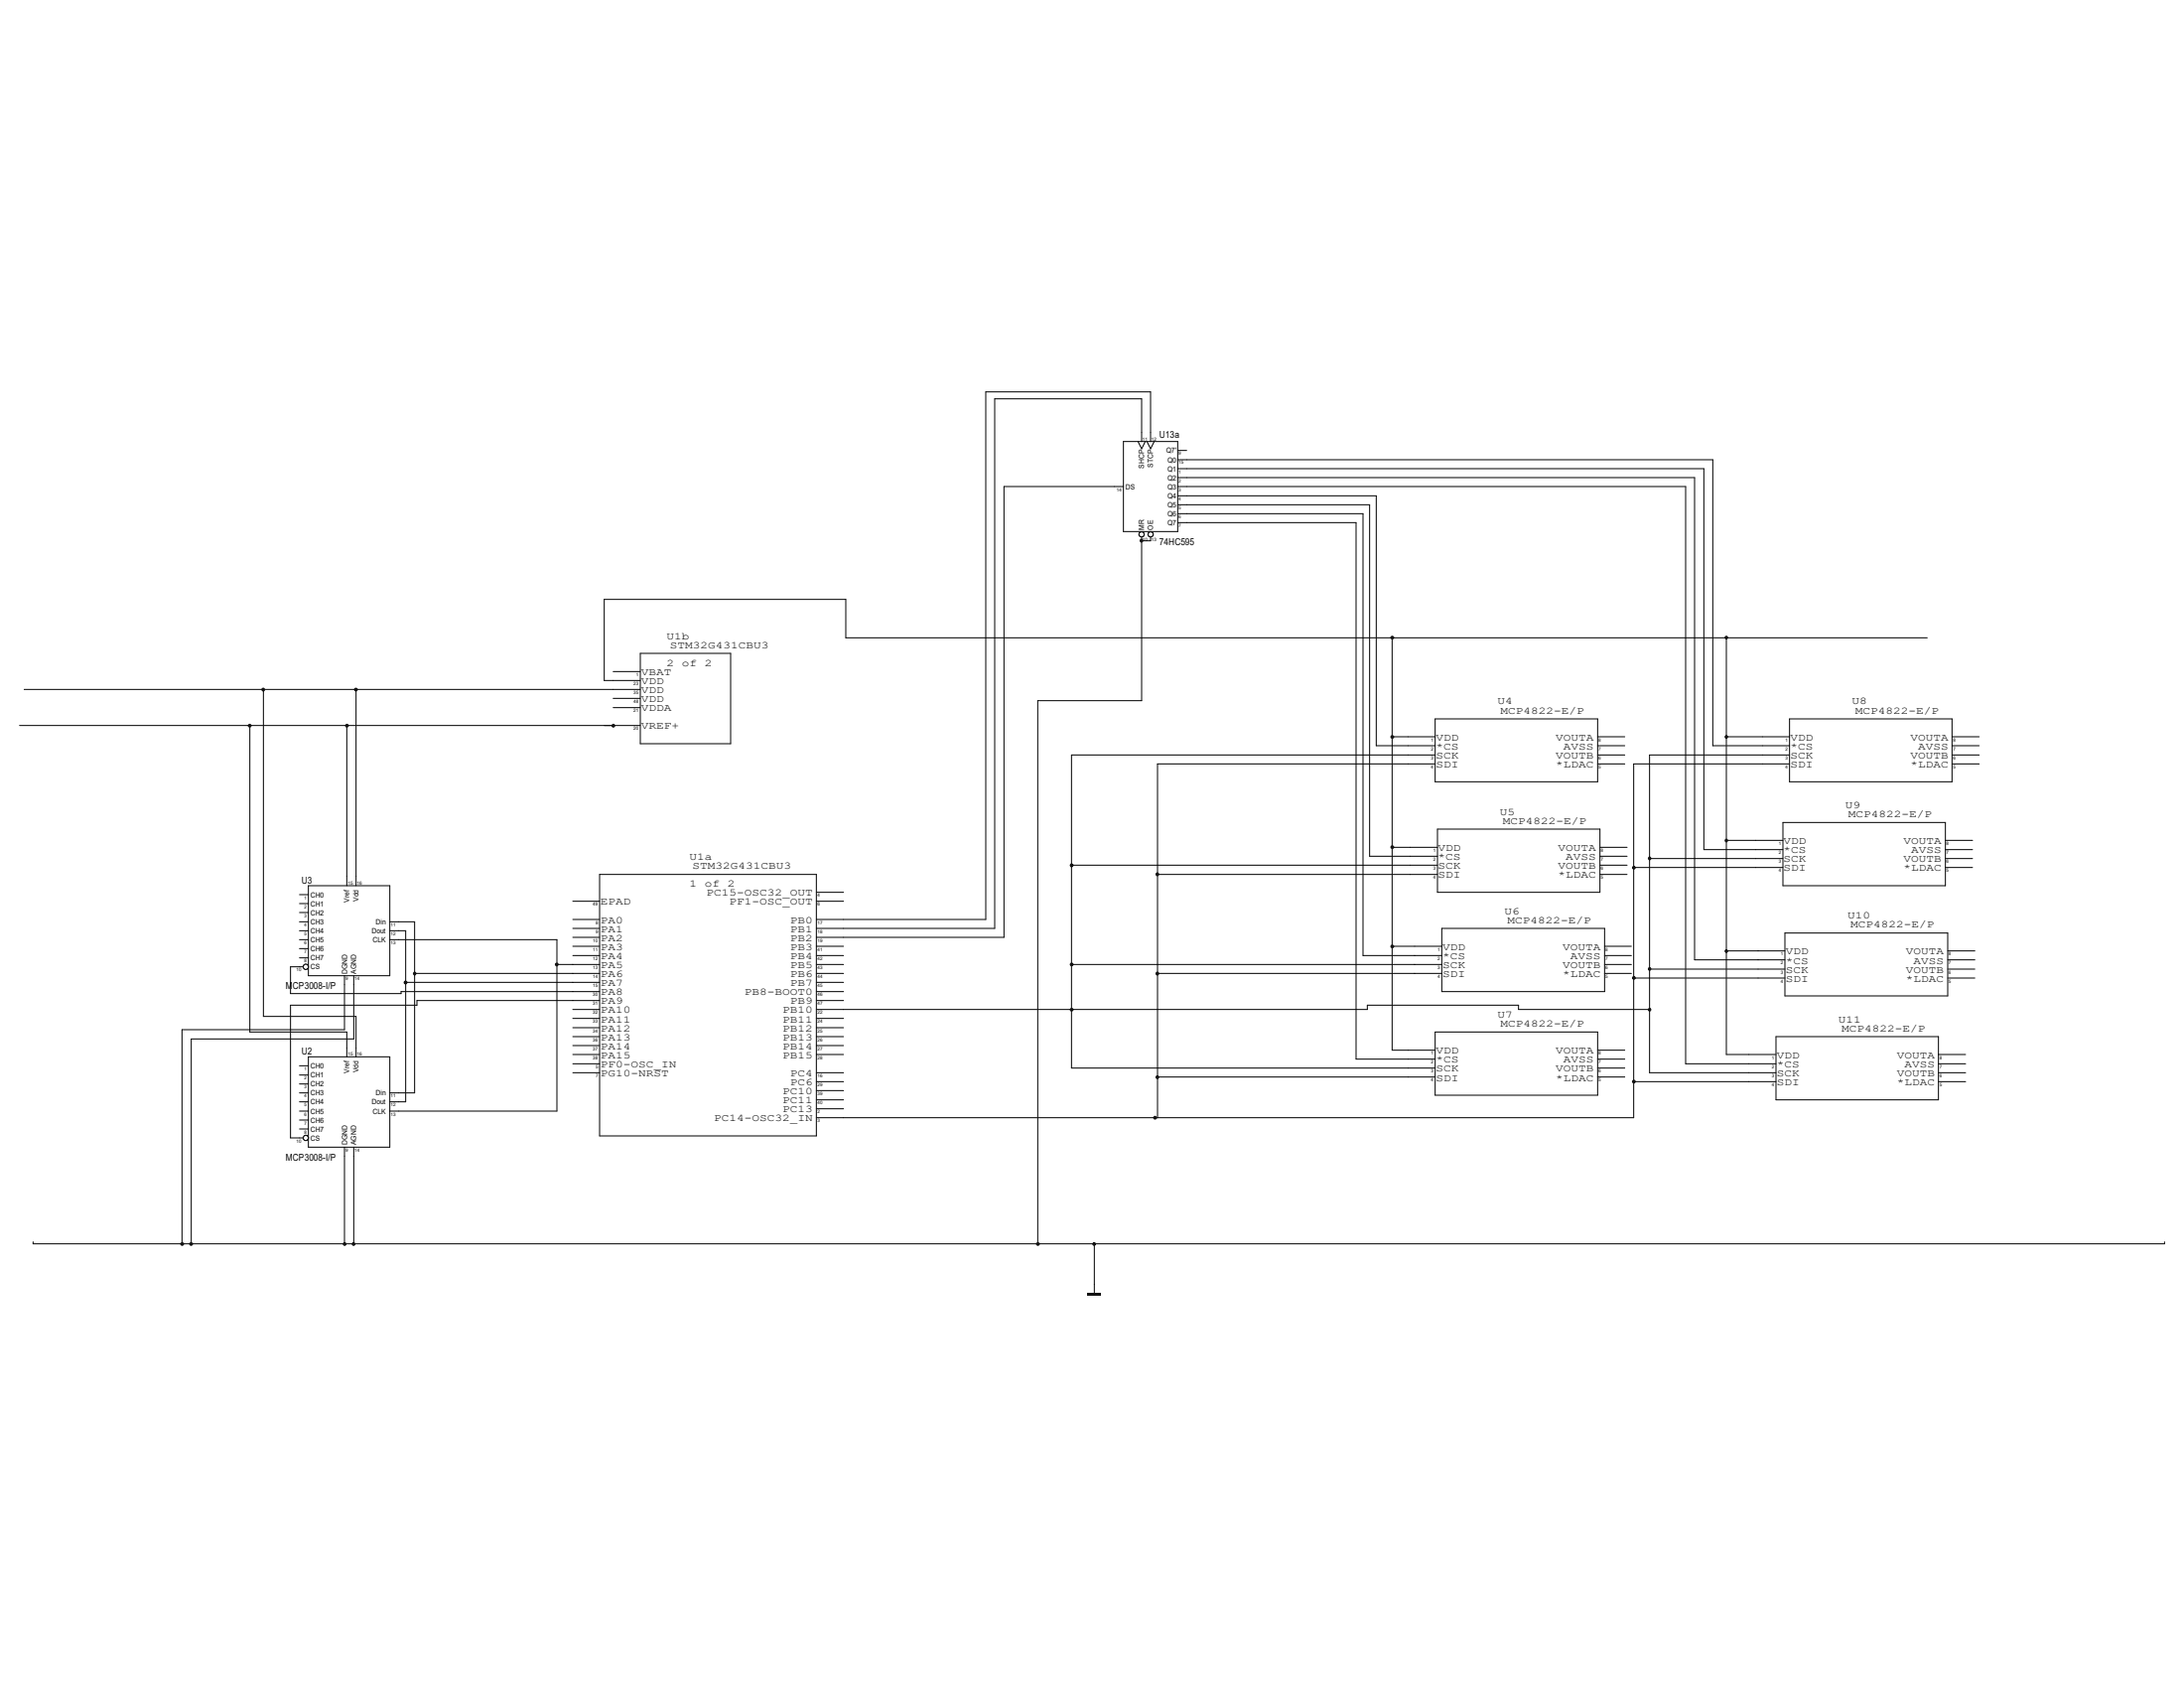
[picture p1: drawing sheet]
<svg xmlns="http://www.w3.org/2000/svg" width="279mm" height="216mm" viewBox="0 0 279 216" stroke-linecap="round" stroke-linejoin="round" font-family="sans-serif">
<g fill="none" stroke="#000" stroke-width=".13">
<path d="M143.7 56.5h7v11.5h-7zM145.6 56.5l.4 .9 .5-.9M146 56.5v-5.5h-18.7v67.7h-22.9M146.7 56.5l.5 .9 .5-.9M147.2 56.5v-6.4h-21.1v67.5h-21.7M150.7 59.9h67.3v48.8h10.1M150.7 58.8h68.4v36.6h9.8M150.7 57.6h1.1M143.7 62.2h-15.3v57.7h-24M145.8 68.1h.4l.2 .3a.34 .34 0 0 1-.5 .2 .34 .34 0 0 1-.1-.5zM146 68.7v20.9h-13.2v69.5M147.2 68.7v.5h-1.2"/>
<path d="M150.7 62.2h64.9v73.9h11.6M150.7 66.8h22.8v68.7h10.1M150.7 65.7h23.7v56.5h10M150.7 64.6h24.5v44.9h8.7M150.7 63.4h25.4v32h7.5M150.7 61.1h66.1v61.7h11.5M2.5 92.8h79.4M3.1 88.2h78.8M32 92.8v39.2h12.4v3.2M33.7 88.2v41.8h11.9v5.2M44.4 92.8v20.5M45.6 88.2v25.1"/>
<path d="M78.4 90.5h3.5M78.4 89.3h3.5M78.4 85.9h3.5M81.9 83.6h11.6v11.5h-11.6zM178.1 94.2h5.5M178.1 81.6v52.7h5.5M183.6 96.6h-46.5v40h46.5M183.6 97.7h-35.5v45.3M183.6 91.9h20.8v8.1h-20.8zM204.4 94.2h3.5M204.4 95.4h3.5M204.4 96.6h3.5"/>
<path d="M204.4 97.7h3.5M220.9 81.6v53.3h6.3M220.9 94.2h8M228.9 96.6h-17.9v40.6h16.2M228.9 97.7h-19.9v45.3h-104.6M228.9 91.9h20.8v8.1h-20.8zM246.5 81.6h-138.3v-4.9h-30.9v10.3h4.6M249.7 94.2h3.5M249.7 95.4h3.5M249.7 96.6h3.5M249.7 97.7h3.5M38.3 119h1.2"/>
<path d="M38.3 117.9h1.2M38.3 116.7h1.2M38.3 115.6h1.2M38.3 114.4h1.2M39.5 113.3h10.4v11.5h-10.4zM49.9 119h2v21.9h-2M49.9 117.9h3.1v21.9h-3.1M73.3 118.7h3.4M73.3 119.9h3.4M73.3 117.6h3.4M73.3 115.3h3.4M76.7 111.8h27.7v33.5h-27.7z"/>
<path d="M104.4 114.1h3.5M104.4 115.3h3.5M137.1 110.7h46.8M148.1 111.8h35.8M178.1 108.4h5.8M183.9 106h20.8v8.1h-20.8zM184.4 118.7h20.9v8.1h-20.9zM204.7 108.4h3.5M204.7 109.5h3.5M204.7 110.7h3.5M204.7 111.8h3.5M209 111h19.1"/>
<path d="M211 109.8h17.1M220.9 107.5h7.2M228.1 105.2h20.8v8.1h-20.8zM228.3 119.3h20.9v8.1h-20.9zM248.9 107.5h3.4M248.9 108.7h3.4M248.9 109.8h3.4M248.9 111h3.4M38.3 121.3h1.2M38.3 122.5h1.2M38.3 120.2h1.2M38.3 139.8h1.2"/>
<path d="M38.3 138.6h1.2M38.3 137.5h1.2M38.3 136.3h1.2M38.8 123.7h-1.6v3.4h14.1v-.3h25.4M38.8 123.7l.1 .2 .2 .1h.2l.2-.2M39.5 135.2h10.4v11.5h-10.4zM39.5 123.5l-.2-.1-.2-.1-.2 .1-.1 .3M44.1 124.8v6.9h-20.8v27.4M45.3 124.8v8.1h-20.8v26.2M49.9 120.2h21.3v21.9h-21.3M51.9 125.6h24.8M53 124.5h23.7"/>
<path d="M71.2 123.4h5.5M73.3 134.9h3.4M73.3 136.1h3.4M73.3 137.2h3.4M73.3 132.6h3.4M73.3 121h3.4M73.3 122.2h3.4M73.3 133.7h3.4M73.3 131.4h3.4M73.3 130.3h3.4M73.3 129.1h3.4M76.7 128h-23.4v.6h-16.1v16.9h1.6"/>
<path d="M104.4 134.9h3.5M104.4 137.2h3.5M104.4 138.3h3.5M104.4 132.6h3.5M104.4 121h3.5M104.4 122.2h3.5M104.4 123.4h3.5M104.4 124.5h3.5M104.4 126.8h3.5M104.4 139.5h3.5M104.4 133.7h3.5M104.4 131.4h3.5"/>
<path d="M104.4 130.3h3.5M104.4 129.1h70.5v-.5h19.4v.5h16.7M104.4 128h3.5M104.4 125.6h3.5M137.1 123.4h47.3M148.1 137.8h35.5M148.1 124.5h36.3M178.1 121h6.3M183.6 132h20.8v8.1h-20.8zM204.4 134.3h3.5M204.4 135.5h3.5M204.4 136.6h3.5"/>
<path d="M204.4 137.8h3.5M205.3 121h3.4M205.3 122.2h3.4M205.3 123.4h3.4M205.3 124.5h3.4M209 138.3h18.2M209 125.1h19.3M211 124h17.3M220.9 121.6h7.4M227.2 132.6h20.8v8.1h-20.8zM248 134.9h3.5M248 136.1h3.5"/>
<path d="M248 137.2h3.5M248 138.3h3.5M249.2 121.6h3.4M249.2 122.8h3.4M249.2 124h3.4M249.2 125.1h3.4M4.2 158.8v.3h272.7v-.3M38.3 143.3h1.2M38.3 144.4h1.2M38.3 142.1h1.2M38.3 140.9h1.2M38.8 145.5l.1 .3 .2 .1 .2-.1 .2-.1"/>
<path d="M39.5 145.5a.34 .34 0 0 0-.4-.3 .34 .34 0 0 0-.3 .3M44.1 146.7v12.4M45.3 146.7v12.4M104.4 140.7h3.5M104.4 141.8h3.5M140 159.1v6.3"/>
<circle cx="147.2" cy="68.3" r=".34"/>
</g>
<g fill="#000">
<path d="M139.1 165.4h1.7v.3h-1.7z" fill-rule="evenodd"/>
<circle cx="146" cy="69.2" r=".24"/>
<circle cx="31.9" cy="92.8" r=".24"/>
<circle cx="33.7" cy="88.2" r=".24"/>
<circle cx="44.4" cy="92.8" r=".24"/>
<circle cx="45.5" cy="88.2" r=".24"/>
<circle cx="78.5" cy="92.8" r=".24"/>
<circle cx="178.1" cy="81.6" r=".24"/>
<circle cx="178.1" cy="94.3" r=".24"/>
<circle cx="220.8" cy="81.5" r=".23"/>
<circle cx="220.8" cy="94.2" r=".23"/>
<circle cx="137.1" cy="110.7" r=".24"/>
<circle cx="148.1" cy="111.8" r=".24"/>
<circle cx="178.1" cy="108.4" r=".24"/>
<circle cx="209" cy="111" r=".24"/>
<circle cx="211" cy="109.8" r=".23"/>
<circle cx="220.8" cy="107.5" r=".23"/>
<circle cx="51.9" cy="125.7" r=".24"/>
<circle cx="53" cy="124.5" r=".23"/>
<circle cx="71.2" cy="123.4" r=".24"/>
<circle cx="137.1" cy="129.1" r=".24"/>
<circle cx="137.1" cy="123.4" r=".24"/>
<circle cx="148.1" cy="137.8" r=".24"/>
<circle cx="148.1" cy="124.5" r=".24"/>
<circle cx="178.1" cy="121.1" r=".24"/>
<circle cx="209" cy="125.1" r=".24"/>
<circle cx="209" cy="138.3" r=".24"/>
<circle cx="211" cy="123.9" r=".23"/>
<circle cx="211" cy="129.1" r=".23"/>
<circle cx="220.8" cy="121.6" r=".23"/>
<circle cx="23.3" cy="159.1" r=".24"/>
<circle cx="24.4" cy="159.1" r=".24"/>
<circle cx="44.1" cy="159.1" r=".24"/>
<circle cx="45.2" cy="159.1" r=".24"/>
<circle cx="132.8" cy="159.1" r=".24"/>
<circle cx="140" cy="159.1" r=".24"/>
<circle cx="147.8" cy="143" r=".24"/>
</g>
<g font-size="1.3">
<text x="85.3" y="81.7">U1b</text>
<text x="85.7" y="82.9">STM32G431CBU3</text>
<text x="82" y="89.8">VDD</text>
<text x="82" y="88.6">VDD</text>
<text x="82" y="87.5">VDD</text>
<text x="82" y="86.4">VBAT</text>
<text x="85.3" y="85.2">2</text>
<text x="87.2" y="85.2">of</text>
<text x="90.2" y="85.2">2</text>
<text x="82" y="93.3">VREF+</text>
<text x="82" y="91">VDDA</text>
<text x="183.7" y="95.9">*CS</text>
<text x="183.7" y="94.7">VDD</text>
<text x="191.6" y="90.1">U4</text>
<text x="192" y="91.3">MCP4822-E/P</text>
<text x="199" y="94.7">VOUTA</text>
<text x="200" y="95.9">AVSS</text>
<text x="229.1" y="95.9">*CS</text>
<text x="229.1" y="94.7">VDD</text>
<text x="236.9" y="90.1">U8</text>
<text x="237.4" y="91.3">MCP4822-E/P</text>
<text x="244.4" y="94.7">VOUTA</text>
<text x="245.4" y="95.9">AVSS</text>
<text x="183.7" y="98.2">SDI</text>
<text x="183.7" y="97">SCK</text>
<text x="199" y="97">VOUTB</text>
<text x="199" y="98.2">*LDAC</text>
<text x="229.1" y="98.2">SDI</text>
<text x="229.1" y="97">SCK</text>
<text x="244.4" y="97">VOUTB</text>
<text x="244.4" y="98.2">*LDAC</text>
<text x="191.9" y="104.2">U5</text>
<text x="192.3" y="105.4">MCP4822-E/P</text>
<text x="228.2" y="108">VDD</text>
<text x="236.1" y="103.4">U9</text>
<text x="236.5" y="104.5">MCP4822-E/P</text>
<text x="243.5" y="108">VOUTA</text>
<text x="88.2" y="110">U1a</text>
<text x="88.2" y="113.5">1</text>
<text x="88.6" y="111.1">STM32G431CBU3</text>
<text x="90.2" y="113.5">of</text>
<text x="93.1" y="113.5">2</text>
<text x="184" y="112.3">SDI</text>
<text x="184" y="111.1">SCK</text>
<text x="184" y="110">*CS</text>
<text x="184" y="108.8">VDD</text>
<text x="199.3" y="108.8">VOUTA</text>
<text x="199.3" y="111.1">VOUTB</text>
<text x="199.3" y="112.3">*LDAC</text>
<text x="200.3" y="110">AVSS</text>
<text x="228.2" y="111.4">SDI</text>
<text x="228.2" y="110.3">SCK</text>
<text x="228.2" y="109.1">*CS</text>
<text x="243.5" y="110.3">VOUTB</text>
<text x="243.5" y="111.4">*LDAC</text>
<text x="244.5" y="109.1">AVSS</text>
<text x="76.8" y="119.2">PA1</text>
<text x="76.8" y="118.1">PA0</text>
<text x="76.8" y="115.7">EPAD</text>
<text x="90.4" y="114.6">PC15-OSC32_OUT</text>
<text x="93.3" y="115.7">PF1-OSC_OUT</text>
<text x="101.1" y="119.2">PB1</text>
<text x="101.1" y="118.1">PB0</text>
<text x="192.5" y="116.9">U6</text>
<text x="192.9" y="118.1">MCP4822-E/P</text>
<text x="236.4" y="117.5">U10</text>
<text x="236.8" y="118.7">MCP4822-E/P</text>
<text x="76.8" y="125">PA6</text>
<text x="76.8" y="123.8">PA5</text>
<text x="76.8" y="122.7">PA4</text>
<text x="76.8" y="121.5">PA3</text>
<text x="76.8" y="120.4">PA2</text>
<text x="101.1" y="125">PB6</text>
<text x="101.1" y="123.8">PB5</text>
<text x="101.1" y="122.7">PB4</text>
<text x="101.1" y="121.5">PB3</text>
<text x="101.1" y="120.4">PB2</text>
<text x="184.6" y="125">SDI</text>
<text x="184.6" y="123.8">SCK</text>
<text x="184.6" y="122.7">*CS</text>
<text x="184.6" y="121.5">VDD</text>
<text x="199.9" y="121.5">VOUTA</text>
<text x="199.9" y="123.8">VOUTB</text>
<text x="199.9" y="125">*LDAC</text>
<text x="200.9" y="122.7">AVSS</text>
<text x="228.5" y="125.6">SDI</text>
<text x="228.5" y="124.4">SCK</text>
<text x="228.5" y="123.3">*CS</text>
<text x="228.5" y="122.1">VDD</text>
<text x="243.8" y="122.1">VOUTA</text>
<text x="243.8" y="124.4">VOUTB</text>
<text x="243.8" y="125.6">*LDAC</text>
<text x="244.8" y="123.3">AVSS</text>
<text x="76.8" y="131.9">PA12</text>
<text x="76.8" y="130.8">PA11</text>
<text x="76.8" y="129.6">PA10</text>
<text x="76.8" y="128.4">PA9</text>
<text x="76.8" y="127.3">PA8</text>
<text x="76.8" y="126.2">PA7</text>
<text x="95.2" y="127.3">PB8-BOOT0</text>
<text x="100.1" y="131.9">PB12</text>
<text x="100.1" y="130.8">PB11</text>
<text x="100.1" y="129.6">PB10</text>
<text x="101.1" y="128.4">PB9</text>
<text x="101.1" y="126.2">PB7</text>
<text x="191.6" y="130.2">U7</text>
<text x="192" y="131.3">MCP4822-E/P</text>
<text x="235.2" y="130.8">U11</text>
<text x="235.6" y="131.9">MCP4822-E/P</text>
<text x="76.8" y="137.7">PG10-NRST</text>
<text x="76.8" y="136.5">PF0-OSC_IN</text>
<text x="76.8" y="135.4">PA15</text>
<text x="76.8" y="134.2">PA14</text>
<text x="76.8" y="133.1">PA13</text>
<text x="100.1" y="135.4">PB15</text>
<text x="100.1" y="134.2">PB14</text>
<text x="100.1" y="133.1">PB13</text>
<text x="101.1" y="137.7">PC4</text>
<text x="183.7" y="137.1">SCK</text>
<text x="183.7" y="135.9">*CS</text>
<text x="183.7" y="134.8">VDD</text>
<text x="199" y="134.8">VOUTA</text>
<text x="199" y="137.1">VOUTB</text>
<text x="200" y="135.9">AVSS</text>
<text x="227.3" y="137.7">SCK</text>
<text x="227.3" y="136.5">*CS</text>
<text x="227.3" y="135.4">VDD</text>
<text x="242.7" y="135.4">VOUTA</text>
<text x="242.7" y="137.7">VOUTB</text>
<text x="243.7" y="136.5">AVSS</text>
<text x="91.4" y="143.4">PC14-OSC32_IN</text>
<text x="100.1" y="142.3">PC13</text>
<text x="100.1" y="141.1">PC11</text>
<text x="100.1" y="140">PC10</text>
<text x="101.1" y="138.8">PC6</text>
<text x="183.7" y="138.3">SDI</text>
<text x="199" y="138.3">*LDAC</text>
<text x="227.3" y="138.8">SDI</text>
<text x="242.7" y="138.8">*LDAC</text>
</g>
<g font-size="1.2">
<text x="148.3" y="56">U13a</text>
<text x="148.3" y="69.7">74HC595</text>
<text x="38.6" y="113">U3</text>
<text x="36.6" y="126.5">MCP3008-I/P</text>
<text x="38.6" y="134.9">U2</text>
<text x="36.6" y="148.4">MCP3008-I/P</text>
</g>
<g font-size=".9">
<text x="146.4" y="59.9" transform="rotate(-90 146.4 59.9)">SHCP</text>
<text x="147.5" y="59.8" transform="rotate(-90 147.5 59.8)">STCP</text>
<text x="149.2" y="58">Q7'</text>
<text x="149.4" y="59.1">Q0</text>
<text x="144" y="62.6">DS</text>
<text x="149.4" y="64.9">Q5</text>
<text x="149.4" y="63.8">Q4</text>
<text x="149.4" y="62.6">Q3</text>
<text x="149.4" y="61.4">Q2</text>
<text x="149.4" y="60.3">Q1</text>
<text x="146.4" y="67.8" transform="rotate(-90 146.4 67.8)">MR</text>
<text x="147.5" y="67.8" transform="rotate(-90 147.5 67.8)">OE</text>
<text x="149.4" y="67.2">Q7</text>
<text x="149.4" y="66">Q6</text>
<text x="39.7" y="119.4">CH4</text>
<text x="39.7" y="118.2">CH3</text>
<text x="39.7" y="117">CH2</text>
<text x="39.7" y="115.9">CH1</text>
<text x="39.7" y="114.8">CH0</text>
<text x="44.7" y="115.4" transform="rotate(-90 44.7 115.4)">Vref</text>
<text x="45.9" y="115.3" transform="rotate(-90 45.9 115.3)">Vdd</text>
<text x="47.5" y="119.4">Dout</text>
<text x="48" y="118.2">Din</text>
<text x="39.7" y="121.7">CH6</text>
<text x="39.7" y="122.8">CH7</text>
<text x="39.7" y="124">CS</text>
<text x="39.7" y="120.5">CH5</text>
<text x="44.4" y="124.6" transform="rotate(-90 44.4 124.6)">DGND</text>
<text x="45.6" y="124.6" transform="rotate(-90 45.6 124.6)">AGND</text>
<text x="47.7" y="120.5">CLK</text>
<text x="39.7" y="137.8">CH1</text>
<text x="39.7" y="136.6">CH0</text>
<text x="44.7" y="137.3" transform="rotate(-90 44.7 137.3)">Vref</text>
<text x="45.9" y="137.2" transform="rotate(-90 45.9 137.2)">Vdd</text>
<text x="39.7" y="143.6">CH6</text>
<text x="39.7" y="142.4">CH5</text>
<text x="39.7" y="141.3">CH4</text>
<text x="39.7" y="140.1">CH3</text>
<text x="39.7" y="139">CH2</text>
<text x="47.5" y="141.3">Dout</text>
<text x="47.7" y="142.4">CLK</text>
<text x="48" y="140.1">Din</text>
<text x="39.7" y="144.7">CH7</text>
<text x="39.7" y="145.9">CS</text>
<text x="44.4" y="146.5" transform="rotate(-90 44.4 146.5)">DGND</text>
<text x="45.6" y="146.5" transform="rotate(-90 45.6 146.5)">AGND</text>
</g>
<g font-size=".6">
<text x="146.2" y="56.3">11</text>
<text x="147.3" y="56.3">12</text>
<text x="150.8" y="59.4">15</text>
<text x="150.8" y="58.2">9</text>
<text x="142.9" y="62.8">14</text>
<text x="150.8" y="65.2">5</text>
<text x="150.8" y="64">4</text>
<text x="150.8" y="62.8">3</text>
<text x="150.8" y="61.7">2</text>
<text x="150.8" y="60.5">1</text>
<text x="146.2" y="69.3">10</text>
<text x="147.3" y="69.3">13</text>
<text x="150.8" y="67.4">7</text>
<text x="150.8" y="66.3">6</text>
<text x="81.1" y="89.9">48</text>
<text x="81.1" y="88.8">35</text>
<text x="81.1" y="87.6">23</text>
<text x="81.4" y="86.5">1</text>
<text x="81.1" y="93.4">20</text>
<text x="81.1" y="91.1">21</text>
<text x="183.1" y="96">2</text>
<text x="183.1" y="94.8">1</text>
<text x="204.5" y="94.8">8</text>
<text x="204.5" y="96">7</text>
<text x="228.4" y="96">2</text>
<text x="228.4" y="94.8">1</text>
<text x="249.9" y="94.8">8</text>
<text x="249.9" y="96">7</text>
<text x="183.1" y="98.3">4</text>
<text x="183.1" y="97.2">3</text>
<text x="204.5" y="97.2">6</text>
<text x="204.5" y="98.3">5</text>
<text x="228.4" y="98.3">4</text>
<text x="228.4" y="97.2">3</text>
<text x="249.9" y="97.2">6</text>
<text x="249.9" y="98.3">5</text>
<text x="44.5" y="113.1">15</text>
<text x="45.7" y="113.1">16</text>
<text x="183.4" y="112.4">4</text>
<text x="183.4" y="111.3">3</text>
<text x="183.4" y="110.1">2</text>
<text x="183.4" y="109">1</text>
<text x="204.8" y="109">8</text>
<text x="204.8" y="110.1">7</text>
<text x="204.8" y="111.3">6</text>
<text x="204.8" y="112.4">5</text>
<text x="227.6" y="111.5">4</text>
<text x="227.6" y="110.4">3</text>
<text x="227.6" y="109.3">2</text>
<text x="227.6" y="108.1">1</text>
<text x="249" y="108.1">8</text>
<text x="249" y="109.3">7</text>
<text x="249" y="110.4">6</text>
<text x="249" y="111.5">5</text>
<text x="38.9" y="119.6">5</text>
<text x="38.9" y="118.5">4</text>
<text x="38.9" y="117.3">3</text>
<text x="38.9" y="116.2">2</text>
<text x="38.9" y="115">1</text>
<text x="50" y="119.6">12</text>
<text x="50" y="118.5">11</text>
<text x="75.9" y="115.9">49</text>
<text x="76.2" y="119.3">9</text>
<text x="76.2" y="118.2">8</text>
<text x="104.6" y="119.3">18</text>
<text x="104.6" y="118.2">17</text>
<text x="104.6" y="115.9">6</text>
<text x="104.6" y="114.7">4</text>
<text x="37.9" y="124.2">10</text>
<text x="38.9" y="121.9">7</text>
<text x="38.9" y="123.1">8</text>
<text x="38.9" y="120.8">6</text>
<text x="44.2" y="125.4">9</text>
<text x="45.4" y="125.4">14</text>
<text x="50" y="120.8">13</text>
<text x="75.9" y="125.1">14</text>
<text x="75.9" y="124">13</text>
<text x="75.9" y="122.8">12</text>
<text x="75.9" y="121.6">11</text>
<text x="75.9" y="120.5">10</text>
<text x="104.6" y="125.1">44</text>
<text x="104.6" y="124">43</text>
<text x="104.6" y="122.8">42</text>
<text x="104.6" y="121.6">41</text>
<text x="104.6" y="120.5">19</text>
<text x="183.9" y="125.1">4</text>
<text x="183.9" y="124">3</text>
<text x="183.9" y="122.8">2</text>
<text x="183.9" y="121.6">1</text>
<text x="205.4" y="121.6">8</text>
<text x="205.4" y="122.8">7</text>
<text x="205.4" y="124">6</text>
<text x="205.4" y="125.1">5</text>
<text x="227.8" y="125.7">4</text>
<text x="227.8" y="124.5">3</text>
<text x="227.8" y="123.4">2</text>
<text x="227.8" y="122.2">1</text>
<text x="249.3" y="122.2">8</text>
<text x="249.3" y="123.4">7</text>
<text x="249.3" y="124.5">6</text>
<text x="249.3" y="125.7">5</text>
<text x="75.9" y="130.9">33</text>
<text x="75.9" y="129.7">32</text>
<text x="75.9" y="128.6">31</text>
<text x="75.9" y="127.4">30</text>
<text x="75.9" y="126.2">15</text>
<text x="104.6" y="130.9">24</text>
<text x="104.6" y="129.7">22</text>
<text x="104.6" y="128.6">47</text>
<text x="104.6" y="127.4">46</text>
<text x="104.6" y="126.2">45</text>
<text x="38.9" y="136.9">1</text>
<text x="44.5" y="135">15</text>
<text x="45.7" y="135">16</text>
<text x="75.9" y="135.5">38</text>
<text x="75.9" y="134.3">37</text>
<text x="75.9" y="133.2">36</text>
<text x="75.9" y="132">34</text>
<text x="76.2" y="137.8">7</text>
<text x="76.2" y="136.7">5</text>
<text x="104.6" y="137.8">16</text>
<text x="104.6" y="135.5">28</text>
<text x="104.6" y="134.3">27</text>
<text x="104.6" y="133.2">26</text>
<text x="104.6" y="132">25</text>
<text x="183.1" y="137.2">3</text>
<text x="183.1" y="136.1">2</text>
<text x="183.1" y="134.9">1</text>
<text x="204.5" y="134.9">8</text>
<text x="204.5" y="136.1">7</text>
<text x="204.5" y="137.2">6</text>
<text x="226.7" y="137.8">3</text>
<text x="226.7" y="136.7">2</text>
<text x="226.7" y="135.5">1</text>
<text x="248.2" y="135.5">8</text>
<text x="248.2" y="136.7">7</text>
<text x="248.2" y="137.8">6</text>
<text x="38.9" y="143.8">7</text>
<text x="38.9" y="142.7">6</text>
<text x="38.9" y="141.5">5</text>
<text x="38.9" y="140.4">4</text>
<text x="38.9" y="139.2">3</text>
<text x="38.9" y="138.1">2</text>
<text x="50" y="142.7">13</text>
<text x="50" y="141.5">12</text>
<text x="50" y="140.4">11</text>
<text x="104.6" y="143.6">3</text>
<text x="104.6" y="142.4">2</text>
<text x="104.6" y="141.2">40</text>
<text x="104.6" y="140.1">39</text>
<text x="104.6" y="138.9">29</text>
<text x="183.1" y="138.3">4</text>
<text x="204.5" y="138.3">5</text>
<text x="226.7" y="138.9">4</text>
<text x="248.2" y="138.9">5</text>
<text x="37.9" y="146.1">10</text>
<text x="38.9" y="145">8</text>
<text x="44.2" y="147.3">9</text>
<text x="45.4" y="147.3">14</text>
</g>
</svg>
